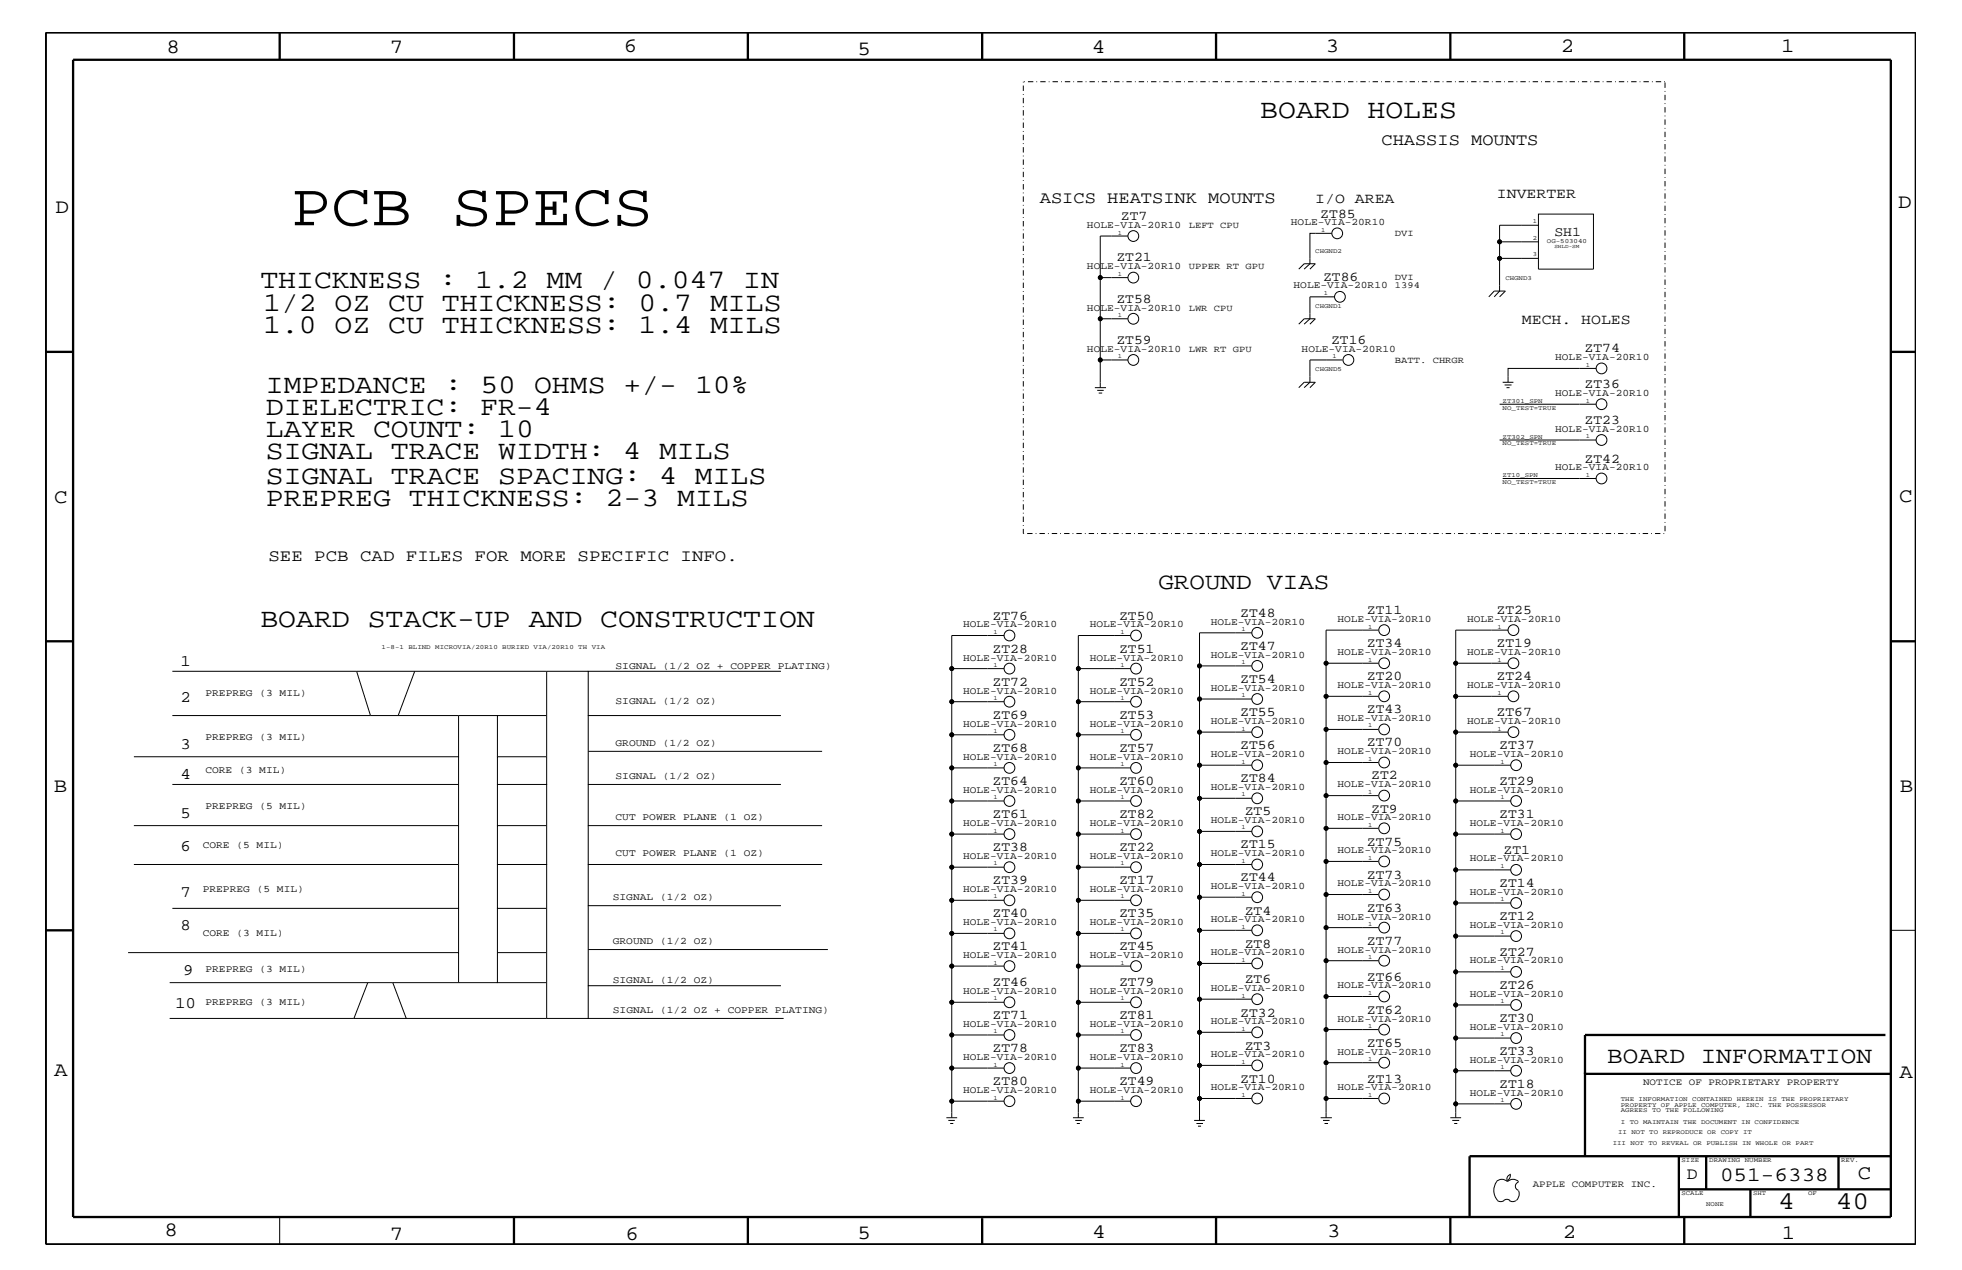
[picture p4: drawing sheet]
<svg xmlns="http://www.w3.org/2000/svg" width="432mm" height="279mm" viewBox="0 0 432 279" stroke-linecap="round" stroke-linejoin="round" font-family="sans-serif">
<g fill="none" stroke="#000" stroke-width=".22">
<path d="M248.2 51.9h-6.1v33.4M285.8 59.2l1.2-1.2h2.5l-1.2 1.2M293.1 51.3h-4.8v6.7l-1.3 1.2M330 56.8h8.6M330 53.2h8.6M338.6 47.1h12.1v12.1h-12.1zM338.6 49.6h-8.6v14.4l-1.2 1.3M242.1 61.1h6.1M242.1 79.2h6.1M242.1 70.1h6.1M285.8 71.3l1.2-1.2h2.5l-1.2 1.2M293.7 65.3h-5.4v4.8l-1.3 1.2"/>
<path d="M295.5 79.2h-7.2v4.9l-1.3 1.2M327.7 65.3l1.1-1.3h2.5l-1.3 1.3M241 85.3h2.4M241.5 85.9h1.4M241.8 86.5h.8M285.8 85.3l1.2-1.2h2.5l-1.2 1.2M330 88.9h21.3M330 96.8h21.3M330.7 84.1h2.4M331.1 84.7h1.6M331.6 85.3h.6M351.3 81.1h-19.4v3"/>
<path d="M330.7 105.3h20.6M221 139.8h-11.5v7.3h11.5M248.8 139.8h-11.5v7.3h11.5M275.5 139.2h-11.5v7.3h11.5M303.4 138.6h-11.6v7.3h11.6M331.9 138.6h-11.5v7.3h11.5M37.9 147.7h91.6M37.9 157.4h71.6M78.5 147.7l3 9.7M91.3 147.7l-3.7 9.7M100.9 157.4v9.1h-71.4M120.3 157.4h-10.8v9.1"/>
<path d="M120.3 147.7v18.8M171.9 157.4h-42.4v7.9M171.9 147.7h-42.4v9.7M209.5 154.4v7.3h11.5M209.5 147.1v7.3h11.5M237.3 154.4v7.3h11.5M237.3 147.1v7.3h11.5M264 153.8v7.3h11.5M264 146.5v7.3h11.5M291.8 153.2v7.3h11.6M291.8 145.9v7.3h11.6M320.4 153.2v7.9h11.5"/>
<path d="M320.4 145.9v7.3h11.5M37.9 172.6h63M100.9 166.5v33.3M120.3 166.5v6.1h-10.8v9M120.3 166.5h-10.8v6.1M120.3 172.6v9M129.5 165.3v7.3M129.5 165.3h51.4M171.9 172.6h-42.4v9h51.4M209.5 176.2v7.3h11.5M209.5 168.9v7.3h11.5M209.5 161.7v7.2h11.5"/>
<path d="M237.3 176.2v7.3h11.5M237.3 168.9v7.3h11.5M237.3 161.7v7.2h11.5M264 175.6v7.3h11.5M264 168.3v7.3h11.5M264 161.1v7.2h11.5M291.8 175v7.2h11.6M291.8 167.8v7.2h11.6M291.8 160.5v7.3h11.6M320.4 161.1v7.2h12.1M320.4 168.3v23.1M320.4 176.2h12.1"/>
<path d="M29.5 190.2h71.4M29.5 181.6h71.4M37.9 199.8h63v9.8M109.5 199.8v16.4h10.8M120.3 181.6v8.6h-10.8v9.6h10.8M120.3 181.6h-10.8v8.6M120.3 190.2v33.9M129.5 199.2v17.7h42.4M129.5 181.6v8.6M180.9 190.2h-51.4v9h42.4M209.5 198.1v7.2h11.5M209.5 190.8v7.3h11.5"/>
<path d="M209.5 183.5v7.3h11.5M237.3 198.1v7.2h11.5M237.3 190.8v7.3h11.5M237.3 183.5v7.3h11.5M264 197.4v7.3h11.5M264 190.2v7.2h11.5M264 182.9v7.3h11.5M291.8 196.8v7.3h11.6M291.8 189.5v7.3h11.6M291.8 182.2v7.3h11.6M320.4 198.7v7.2h12.1M320.4 191.4v7.3h12.1"/>
<path d="M320.4 183.5h12.1M320.4 191.4h12.1M28.2 209.6h72.7v6.6M37.3 216.2h72.2M80.9 216.2l-3 7.9M86.4 216.2l3 7.9M109.5 209.6h10.8M129.5 216.9v7.2h43M129.5 208.9h52.7M209.5 212.5v8h11.5M209.5 205.3v7.2h11.5M237.3 212.5v8h11.5"/>
<path d="M237.3 205.3v7.2h11.5M264 219.8v7.3h11.5M264 211.9v7.9h11.5M264 204.7v7.2h11.5M291.8 219.2v7.3h11.6M291.8 211.4v7.8h11.6M291.8 204.1v7.3h11.6M320.4 213.8v7.3h12.1M320.4 205.9v7.9h12.1M416.1 204.7h5.5M37.3 224.1h92.2M209.5 235v7.3h11.5"/>
<path d="M209.5 227.7v7.3h11.5M209.5 220.5v7.2h11.5M237.3 235v7.3h11.5M237.3 227.7v7.3h11.5M237.3 220.5v7.2h11.5M264 234.4v7.3h11.5M264 227.1v7.3h11.5M291.8 226.5v7.3h11.6M291.8 233.8v12.1M320.4 235.6v7.3h12.1M320.4 228.4v7.2h12.1M320.4 221.1v7.3h12.1"/>
<path d="M208.3 245.9h2.4M208.7 246.5h1.4M209.1 247.2h.7M209.5 242.3v3.6M236.1 245.9h2.4M236.6 246.5h1.5M237 247.2h.7M237.3 242.3v3.6M262.8 246.5h2.4M263.3 247.2h1.5M263.7 247.8h.6M264 241.7v4.8"/>
<path d="M290.7 245.9h2.4M291.2 246.5h1.4M291.5 247.2h.8M291.8 241.7h11.6M319.2 245.9h2.4M319.6 246.5h1.5M320 247.2h.7M320.4 242.9v3M329.3 260a1.69 1.69 0 0 1 2.5 0 1.72 1.72 0 0 1 2.4 0M332.4 258.3v.3a1.27 1.27 0 0 1-.7 1.1M332.4 258.4a.99 .99 0 0 0-.7 1.4M61.6 267.7v6.1"/>
<path d="M329.4 260a3.3 3.3 0 0 0 .2 4.1M329.6 264.1l.7 .3 .7-.3M330.9 264.1l.7-.3 .7 .3M332.2 264.1l.7 .3 .7-.3M334.2 260.1a.93 .93 0 0 0-.7 .9 .93 .93 0 0 0 .7 .9M334.2 262l.1 1.1-.6 1"/>
<circle cx="249.4" cy="51.9" r="1.19"/>
<circle cx="294.3" cy="51.3" r="1.19"/>
<circle cx="330" cy="56.8" r=".42"/>
<circle cx="330" cy="53.2" r=".42"/>
<circle cx="242.1" cy="79.2" r=".42"/>
<circle cx="242.1" cy="61.1" r=".42"/>
<circle cx="242.1" cy="70.1" r=".42"/>
<circle cx="249.4" cy="70.1" r="1.19"/>
<circle cx="249.4" cy="61.1" r="1.19"/>
<circle cx="249.4" cy="79.2" r="1.19"/>
<circle cx="294.9" cy="65.3" r="1.19"/>
<circle cx="296.8" cy="79.2" r="1.19"/>
<circle cx="352.5" cy="96.8" r="1.19"/>
<circle cx="352.5" cy="81.1" r="1.19"/>
<circle cx="352.5" cy="88.9" r="1.19"/>
<circle cx="352.5" cy="105.3" r="1.19"/>
<circle cx="222.2" cy="139.8" r="1.19"/>
<circle cx="250" cy="139.8" r="1.19"/>
<circle cx="276.7" cy="139.2" r="1.19"/>
<circle cx="304.6" cy="138.6" r="1.19"/>
<circle cx="333.1" cy="138.6" r="1.19"/>
<circle cx="209.5" cy="147.1" r=".42"/>
<circle cx="209.5" cy="154.4" r=".42"/>
<circle cx="222.2" cy="154.4" r="1.19"/>
<circle cx="222.2" cy="147.1" r="1.19"/>
<circle cx="237.3" cy="147.1" r=".42"/>
<circle cx="237.3" cy="154.4" r=".42"/>
<circle cx="250" cy="154.4" r="1.19"/>
<circle cx="250" cy="147.1" r="1.19"/>
<circle cx="264" cy="153.8" r=".42"/>
<circle cx="264" cy="146.5" r=".42"/>
<circle cx="276.7" cy="146.5" r="1.19"/>
<circle cx="276.7" cy="153.8" r="1.19"/>
<circle cx="291.8" cy="153.2" r=".42"/>
<circle cx="291.8" cy="145.9" r=".42"/>
<circle cx="304.6" cy="145.9" r="1.19"/>
<circle cx="304.6" cy="153.2" r="1.19"/>
<circle cx="320.4" cy="153.2" r=".42"/>
<circle cx="320.4" cy="145.9" r=".42"/>
<circle cx="333.1" cy="145.9" r="1.19"/>
<circle cx="333.1" cy="153.2" r="1.19"/>
<circle cx="209.5" cy="161.7" r=".42"/>
<circle cx="209.5" cy="168.9" r=".42"/>
<circle cx="209.5" cy="176.2" r=".42"/>
<circle cx="222.2" cy="168.9" r="1.19"/>
<circle cx="222.2" cy="176.2" r="1.19"/>
<circle cx="222.2" cy="161.7" r="1.19"/>
<circle cx="237.3" cy="176.2" r=".42"/>
<circle cx="237.3" cy="161.7" r=".42"/>
<circle cx="237.3" cy="168.9" r=".42"/>
<circle cx="250" cy="168.9" r="1.19"/>
<circle cx="250" cy="176.2" r="1.19"/>
<circle cx="250" cy="161.7" r="1.19"/>
<circle cx="264" cy="175.6" r=".42"/>
<circle cx="264" cy="161.1" r=".42"/>
<circle cx="264" cy="168.3" r=".42"/>
<circle cx="276.7" cy="168.3" r="1.19"/>
<circle cx="276.7" cy="161.1" r="1.19"/>
<circle cx="276.7" cy="175.6" r="1.19"/>
<circle cx="291.8" cy="167.8" r=".42"/>
<circle cx="291.8" cy="175" r=".42"/>
<circle cx="291.8" cy="160.5" r=".42"/>
<circle cx="304.6" cy="160.5" r="1.19"/>
<circle cx="304.6" cy="167.8" r="1.19"/>
<circle cx="304.6" cy="175" r="1.19"/>
<circle cx="320.4" cy="176.2" r=".42"/>
<circle cx="320.4" cy="161.1" r=".42"/>
<circle cx="320.4" cy="168.3" r=".42"/>
<circle cx="333.1" cy="161.1" r="1.19"/>
<circle cx="333.7" cy="168.3" r="1.19"/>
<circle cx="333.7" cy="176.2" r="1.19"/>
<circle cx="209.5" cy="198.1" r=".42"/>
<circle cx="209.5" cy="183.5" r=".42"/>
<circle cx="209.5" cy="190.8" r=".42"/>
<circle cx="222.2" cy="190.8" r="1.19"/>
<circle cx="222.2" cy="183.5" r="1.19"/>
<circle cx="222.2" cy="198.1" r="1.19"/>
<circle cx="237.3" cy="198.1" r=".42"/>
<circle cx="237.3" cy="183.5" r=".42"/>
<circle cx="237.3" cy="190.8" r=".42"/>
<circle cx="250" cy="190.8" r="1.19"/>
<circle cx="250" cy="183.5" r="1.19"/>
<circle cx="250" cy="198.1" r="1.19"/>
<circle cx="264" cy="182.9" r=".42"/>
<circle cx="264" cy="190.2" r=".42"/>
<circle cx="264" cy="197.4" r=".42"/>
<circle cx="276.7" cy="182.9" r="1.19"/>
<circle cx="276.7" cy="197.4" r="1.19"/>
<circle cx="276.7" cy="190.2" r="1.19"/>
<circle cx="291.8" cy="196.8" r=".42"/>
<circle cx="291.8" cy="182.2" r=".42"/>
<circle cx="291.8" cy="189.5" r=".42"/>
<circle cx="304.6" cy="189.5" r="1.19"/>
<circle cx="304.6" cy="182.2" r="1.19"/>
<circle cx="304.6" cy="196.8" r="1.19"/>
<circle cx="320.4" cy="198.7" r=".42"/>
<circle cx="320.4" cy="183.5" r=".42"/>
<circle cx="320.4" cy="191.4" r=".42"/>
<circle cx="333.7" cy="191.4" r="1.19"/>
<circle cx="333.7" cy="198.7" r="1.19"/>
<circle cx="333.7" cy="183.5" r="1.19"/>
<circle cx="209.5" cy="212.5" r=".42"/>
<circle cx="209.5" cy="205.3" r=".42"/>
<circle cx="222.2" cy="212.5" r="1.19"/>
<circle cx="222.2" cy="205.3" r="1.19"/>
<circle cx="237.3" cy="205.3" r=".42"/>
<circle cx="237.3" cy="212.5" r=".42"/>
<circle cx="250" cy="212.5" r="1.19"/>
<circle cx="250" cy="205.3" r="1.19"/>
<circle cx="264" cy="211.9" r=".42"/>
<circle cx="264" cy="219.8" r=".42"/>
<circle cx="264" cy="204.7" r=".42"/>
<circle cx="276.7" cy="219.8" r="1.19"/>
<circle cx="276.7" cy="211.9" r="1.19"/>
<circle cx="276.7" cy="204.7" r="1.19"/>
<circle cx="291.8" cy="219.2" r=".42"/>
<circle cx="291.8" cy="204.1" r=".42"/>
<circle cx="291.8" cy="211.4" r=".42"/>
<circle cx="304.6" cy="211.4" r="1.19"/>
<circle cx="304.6" cy="204.1" r="1.19"/>
<circle cx="304.6" cy="219.2" r="1.19"/>
<circle cx="320.4" cy="213.8" r=".42"/>
<circle cx="320.4" cy="205.9" r=".42"/>
<circle cx="333.7" cy="213.8" r="1.19"/>
<circle cx="333.7" cy="205.9" r="1.19"/>
<circle cx="209.5" cy="235" r=".42"/>
<circle cx="209.5" cy="220.5" r=".42"/>
<circle cx="209.5" cy="227.7" r=".42"/>
<circle cx="222.2" cy="235" r="1.19"/>
<circle cx="222.2" cy="220.5" r="1.19"/>
<circle cx="222.2" cy="227.7" r="1.19"/>
<circle cx="237.3" cy="220.5" r=".42"/>
<circle cx="237.3" cy="227.7" r=".42"/>
<circle cx="237.3" cy="235" r=".42"/>
<circle cx="250" cy="235" r="1.19"/>
<circle cx="250" cy="220.5" r="1.19"/>
<circle cx="250" cy="227.7" r="1.19"/>
<circle cx="264" cy="234.4" r=".42"/>
<circle cx="264" cy="227.1" r=".42"/>
<circle cx="276.7" cy="234.4" r="1.19"/>
<circle cx="276.7" cy="227.1" r="1.19"/>
<circle cx="291.8" cy="233.8" r=".42"/>
<circle cx="291.8" cy="226.5" r=".42"/>
<circle cx="304.6" cy="226.5" r="1.19"/>
<circle cx="304.6" cy="233.8" r="1.19"/>
<circle cx="320.4" cy="221.1" r=".42"/>
<circle cx="320.4" cy="235.6" r=".42"/>
<circle cx="320.4" cy="228.4" r=".42"/>
<circle cx="333.7" cy="221.1" r="1.19"/>
<circle cx="333.7" cy="235.6" r="1.19"/>
<circle cx="333.7" cy="228.4" r="1.19"/>
<circle cx="209.5" cy="242.3" r=".42"/>
<circle cx="222.2" cy="242.3" r="1.19"/>
<circle cx="237.3" cy="242.3" r=".42"/>
<circle cx="250" cy="242.3" r="1.19"/>
<circle cx="264" cy="241.7" r=".42"/>
<circle cx="276.7" cy="241.7" r="1.19"/>
<circle cx="291.8" cy="241.7" r=".42"/>
<circle cx="304.6" cy="241.7" r="1.19"/>
<circle cx="320.4" cy="242.9" r=".42"/>
<circle cx="333.7" cy="242.9" r="1.19"/>
</g>
<g fill="none" stroke="#000" stroke-width=".51">
<path d="M10.1 7.1h411.5v266.7h-411.5zM16.1 13.2h400v254.5h-400zM61.6 7.1v6.1M113.1 7.1v6.1M164.6 7.1v6.1M216.2 7.1v6.1M267.6 7.1v6.1M319.2 7.1v6.1M370.7 7.1v6.1M10.1 77.4h6M416.1 77.4h5.5M10.1 141.1h6"/>
<path d="M416.1 141.1h5.5M10.1 204.7h6M415 227.7h-66.2v8.5M416.1 236.2h-67.3v18.2M369.5 254.4v13.3M375.5 254.4v7.2M404.6 254.4v7.2M416.1 254.4h-92.7v13.3M113.1 267.7v6.1M164.6 267.7v6.1M216.2 268v5.8M267.6 267.7v6.1"/>
<path d="M319.2 267.7v6.1M369.5 261.6h46.6M370.7 267.7v6.1M385.2 261.6v6.1"/>
</g>
<path d="M225.2 18v99.4M366.4 18h-141.2M225.2 117.4h141.2v-99.4" fill="none" stroke="#000" stroke-width=".22" stroke-dasharray=".2 .7 1.2 .7" stroke-linecap="butt"/>
<g fill="#000">
<circle cx="330" cy="56.8" r=".42"/>
<circle cx="330" cy="53.2" r=".42"/>
<circle cx="242.1" cy="79.2" r=".42"/>
<circle cx="242.1" cy="61.1" r=".42"/>
<circle cx="242.1" cy="70.1" r=".42"/>
<circle cx="209.5" cy="147.1" r=".42"/>
<circle cx="209.5" cy="154.4" r=".42"/>
<circle cx="237.3" cy="147.1" r=".42"/>
<circle cx="237.3" cy="154.4" r=".42"/>
<circle cx="264" cy="153.8" r=".42"/>
<circle cx="264" cy="146.5" r=".42"/>
<circle cx="291.8" cy="153.2" r=".42"/>
<circle cx="291.8" cy="145.9" r=".42"/>
<circle cx="320.4" cy="153.2" r=".42"/>
<circle cx="320.4" cy="145.9" r=".42"/>
<circle cx="209.5" cy="161.7" r=".42"/>
<circle cx="209.5" cy="168.9" r=".42"/>
<circle cx="209.5" cy="176.2" r=".42"/>
<circle cx="237.3" cy="176.2" r=".42"/>
<circle cx="237.3" cy="161.7" r=".42"/>
<circle cx="237.3" cy="168.9" r=".42"/>
<circle cx="264" cy="175.6" r=".42"/>
<circle cx="264" cy="161.1" r=".42"/>
<circle cx="264" cy="168.3" r=".42"/>
<circle cx="291.8" cy="167.8" r=".42"/>
<circle cx="291.8" cy="175" r=".42"/>
<circle cx="291.8" cy="160.5" r=".42"/>
<circle cx="320.4" cy="176.2" r=".42"/>
<circle cx="320.4" cy="161.1" r=".42"/>
<circle cx="320.4" cy="168.3" r=".42"/>
<circle cx="209.5" cy="198.1" r=".42"/>
<circle cx="209.5" cy="183.5" r=".42"/>
<circle cx="209.5" cy="190.8" r=".42"/>
<circle cx="237.3" cy="198.1" r=".42"/>
<circle cx="237.3" cy="183.5" r=".42"/>
<circle cx="237.3" cy="190.8" r=".42"/>
<circle cx="264" cy="182.9" r=".42"/>
<circle cx="264" cy="190.2" r=".42"/>
<circle cx="264" cy="197.4" r=".42"/>
<circle cx="291.8" cy="196.8" r=".42"/>
<circle cx="291.8" cy="182.2" r=".42"/>
<circle cx="291.8" cy="189.5" r=".42"/>
<circle cx="320.4" cy="198.7" r=".42"/>
<circle cx="320.4" cy="183.5" r=".42"/>
<circle cx="320.4" cy="191.4" r=".42"/>
<circle cx="209.5" cy="212.5" r=".42"/>
<circle cx="209.5" cy="205.3" r=".42"/>
<circle cx="237.3" cy="205.3" r=".42"/>
<circle cx="237.3" cy="212.5" r=".42"/>
<circle cx="264" cy="211.9" r=".42"/>
<circle cx="264" cy="219.8" r=".42"/>
<circle cx="264" cy="204.7" r=".42"/>
<circle cx="291.8" cy="219.2" r=".42"/>
<circle cx="291.8" cy="204.1" r=".42"/>
<circle cx="291.8" cy="211.4" r=".42"/>
<circle cx="320.4" cy="213.8" r=".42"/>
<circle cx="320.4" cy="205.9" r=".42"/>
<circle cx="209.5" cy="235" r=".42"/>
<circle cx="209.5" cy="220.5" r=".42"/>
<circle cx="209.5" cy="227.7" r=".42"/>
<circle cx="237.3" cy="220.5" r=".42"/>
<circle cx="237.3" cy="227.7" r=".42"/>
<circle cx="237.3" cy="235" r=".42"/>
<circle cx="264" cy="234.4" r=".42"/>
<circle cx="264" cy="227.1" r=".42"/>
<circle cx="291.8" cy="233.8" r=".42"/>
<circle cx="291.8" cy="226.5" r=".42"/>
<circle cx="320.4" cy="221.1" r=".42"/>
<circle cx="320.4" cy="235.6" r=".42"/>
<circle cx="320.4" cy="228.4" r=".42"/>
<circle cx="209.5" cy="242.3" r=".42"/>
<circle cx="237.3" cy="242.3" r=".42"/>
<circle cx="264" cy="241.7" r=".42"/>
<circle cx="291.8" cy="241.7" r=".42"/>
<circle cx="320.4" cy="242.9" r=".42"/>
</g>
<text font-size="13.4" x="64" y="49.6">PCB SPECS</text>
<g font-size="5.9">
<text x="277.4" y="25.9">BOARD HOLES</text>
<text x="57.3" y="63.4">THICKNESS : 1.2 MM / 0.047 IN</text>
<text x="57.9" y="68.4">1/2 OZ CU THICKNESS: 0.7 MILS</text>
<text x="57.9" y="73.2">1.0 OZ CU THICKNESS: 1.4 MILS</text>
<text x="58.5" y="86.5">IMPEDANCE : 50 OHMS +/- 10%</text>
<text x="58.5" y="91.4">DIELECTRIC: FR-4</text>
<text x="58.5" y="96.2">LAYER COUNT: 10</text>
<text x="58.5" y="101">SIGNAL TRACE WIDTH: 4 MILS</text>
<text x="58.5" y="106.5">SIGNAL TRACE SPACING: 4 MILS</text>
<text x="58.5" y="111.4">PREPREG THICKNESS: 2-3 MILS</text>
<text x="57.3" y="138">BOARD STACK-UP AND CONSTRUCTION</text>
</g>
<g font-size="5.6">
<text x="391.3" y="265.9">4</text>
<text x="404" y="265.9">40</text>
</g>
<g font-size="5.2">
<text x="254.9" y="129.6">GROUND VIAS</text>
<text x="353.7" y="233.8">BOARD INFORMATION</text>
</g>
<g font-size="4.5">
<text x="36.7" y="11.7">8</text>
<text x="85.8" y="11.7">7</text>
<text x="137.3" y="11.5">6</text>
<text x="240.3" y="11.7">4</text>
<text x="291.8" y="11.5">3</text>
<text x="343.5" y="11.5">2</text>
<text x="392" y="11.5">1</text>
<text x="188.7" y="12.1">5</text>
<text x="12.2" y="46.8">D</text>
<text x="417.7" y="45.7">D</text>
<text x="11.9" y="110.6">C</text>
<text x="418" y="110.3">C</text>
<text x="11.9" y="174.3">B</text>
<text x="418.1" y="174.2">B</text>
<text x="11.9" y="236.7">A</text>
<text x="418.1" y="237.1">A</text>
<text x="378.5" y="259.9">051-6338</text>
<text x="408.9" y="259.3">C</text>
<text x="36.2" y="271.9">8</text>
<text x="85.8" y="272.7">7</text>
<text x="137.7" y="272.7">6</text>
<text x="188.7" y="272.5">5</text>
<text x="240.4" y="272.3">4</text>
<text x="292.1" y="272.2">3</text>
<text x="343.9" y="272.3">2</text>
<text x="392.2" y="272.6">1</text>
</g>
<g font-size="3.7">
<text x="304" y="31.9">CHASSIS MOUNTS</text>
<text x="228.9" y="44.6">ASICS HEATSINK MOUNTS</text>
<text x="59.1" y="123.5">SEE PCB CAD FILES FOR MORE SPECIFIC INFO.</text>
<text x="371.3" y="259.3">D</text>
</g>
<g font-size="3.6">
<text x="39.7" y="146.5">1</text>
<text x="39.7" y="154.4">2</text>
<text x="39.7" y="164.7">3</text>
<text x="39.7" y="171.4">4</text>
<text x="39.7" y="179.9">5</text>
<text x="39.7" y="187.1">6</text>
<text x="39.7" y="197.4">7</text>
<text x="39.7" y="204.7">8</text>
<text x="40.3" y="214.4">9</text>
<text x="38.5" y="221.7">10</text>
</g>
<g font-size="3.2">
<text x="289.5" y="44.6">I/O AREA</text>
<text x="329.4" y="43.5">INVERTER</text>
<text x="334.9" y="71.3">MECH. HOLES</text>
</g>
<g font-size="3">
<text x="290.6" y="47.9">ZT85</text>
<text x="246.7" y="48.5">ZT7</text>
<text x="342.1" y="51.9">SH1</text>
<text x="245.7" y="57.5">ZT21</text>
<text x="291.2" y="61.8">ZT86</text>
<text x="245.7" y="66.7">ZT58</text>
<text x="245.7" y="75.7">ZT59</text>
<text x="292.9" y="75.7">ZT16</text>
<text x="348.7" y="77.5">ZT74</text>
<text x="348.7" y="85.4">ZT36</text>
<text x="348.7" y="93.3">ZT23</text>
<text x="348.7" y="101.8">ZT42</text>
<text x="218.4" y="136.3">ZT76</text>
<text x="246.3" y="136.3">ZT50</text>
<text x="273" y="135.7">ZT48</text>
<text x="300.8" y="135.2">ZT11</text>
<text x="329.4" y="135.2">ZT25</text>
<text x="218.4" y="143.6">ZT28</text>
<text x="246.3" y="143.6">ZT51</text>
<text x="273" y="143">ZT47</text>
<text x="300.8" y="142.4">ZT34</text>
<text x="329.4" y="142.4">ZT19</text>
<text x="300.8" y="149.6">ZT20</text>
<text x="329.4" y="149.6">ZT24</text>
<text x="218.4" y="150.9">ZT72</text>
<text x="246.3" y="150.9">ZT52</text>
<text x="273" y="150.2">ZT54</text>
<text x="218.4" y="158.2">ZT69</text>
<text x="246.3" y="158.2">ZT53</text>
<text x="273" y="157.5">ZT55</text>
<text x="300.8" y="156.9">ZT43</text>
<text x="329.4" y="157.5">ZT67</text>
<text x="218.4" y="165.4">ZT68</text>
<text x="246.3" y="165.4">ZT57</text>
<text x="273" y="164.8">ZT56</text>
<text x="300.8" y="164.2">ZT70</text>
<text x="329.9" y="164.8">ZT37</text>
<text x="218.4" y="172.7">ZT64</text>
<text x="246.3" y="172.7">ZT60</text>
<text x="273" y="172.1">ZT84</text>
<text x="301.8" y="171.5">ZT2</text>
<text x="329.9" y="172.7">ZT29</text>
<text x="218.4" y="179.9">ZT61</text>
<text x="246.3" y="179.9">ZT82</text>
<text x="273.9" y="179.4">ZT5</text>
<text x="301.8" y="178.8">ZT9</text>
<text x="329.9" y="179.9">ZT31</text>
<text x="218.4" y="187.2">ZT38</text>
<text x="246.3" y="187.2">ZT22</text>
<text x="273" y="186.6">ZT15</text>
<text x="300.8" y="186">ZT75</text>
<text x="330.9" y="187.8">ZT1</text>
<text x="218.4" y="194.5">ZT39</text>
<text x="246.3" y="194.5">ZT17</text>
<text x="273" y="193.9">ZT44</text>
<text x="300.8" y="193.3">ZT73</text>
<text x="329.9" y="195.1">ZT14</text>
<text x="218.4" y="201.8">ZT40</text>
<text x="246.3" y="201.8">ZT35</text>
<text x="273.9" y="201.2">ZT4</text>
<text x="300.8" y="200.6">ZT63</text>
<text x="329.9" y="202.4">ZT12</text>
<text x="218.4" y="209.1">ZT41</text>
<text x="246.3" y="209.1">ZT45</text>
<text x="273.9" y="208.5">ZT8</text>
<text x="300.8" y="207.9">ZT77</text>
<text x="300.8" y="215.8">ZT66</text>
<text x="329.9" y="210.3">ZT27</text>
<text x="218.4" y="216.9">ZT46</text>
<text x="246.3" y="216.9">ZT79</text>
<text x="273.9" y="216.4">ZT6</text>
<text x="329.9" y="217.5">ZT26</text>
<text x="218.4" y="224.2">ZT71</text>
<text x="246.3" y="224.2">ZT81</text>
<text x="273" y="223.6">ZT32</text>
<text x="300.8" y="223">ZT62</text>
<text x="329.9" y="224.8">ZT30</text>
<text x="218.4" y="231.5">ZT78</text>
<text x="246.3" y="231.5">ZT83</text>
<text x="273.9" y="230.9">ZT3</text>
<text x="300.8" y="230.2">ZT65</text>
<text x="329.9" y="232.1">ZT33</text>
<text x="218.4" y="238.8">ZT80</text>
<text x="246.3" y="238.8">ZT49</text>
<text x="273" y="238.2">ZT10</text>
<text x="300.8" y="238.2">ZT13</text>
<text x="329.9" y="239.4">ZT18</text>
</g>
<g font-size="2.2">
<text x="239.2" y="50.2">HOLE-VIA-20R10</text>
<text x="284.1" y="49.6">HOLE-VIA-20R10</text>
<text x="239.2" y="59.2">HOLE-VIA-20R10</text>
<text x="284.7" y="63.4">HOLE-VIA-20R10</text>
<text x="239.2" y="68.4">HOLE-VIA-20R10</text>
<text x="239.2" y="77.4">HOLE-VIA-20R10</text>
<text x="286.5" y="77.4">HOLE-VIA-20R10</text>
<text x="342.3" y="79.2">HOLE-VIA-20R10</text>
<text x="342.3" y="87.2">HOLE-VIA-20R10</text>
<text x="342.3" y="95">HOLE-VIA-20R10</text>
<text x="342.3" y="103.5">HOLE-VIA-20R10</text>
<text x="266.5" y="137.4">HOLE-VIA-20R10</text>
<text x="294.3" y="136.8">HOLE-VIA-20R10</text>
<text x="322.9" y="136.8">HOLE-VIA-20R10</text>
<text x="212" y="138">HOLE-VIA-20R10</text>
<text x="239.8" y="138">HOLE-VIA-20R10</text>
<text x="135.5" y="147.1">SIGNAL (1/2 OZ + COPPER PLATING)</text>
<text x="212" y="145.3">HOLE-VIA-20R10</text>
<text x="239.8" y="145.3">HOLE-VIA-20R10</text>
<text x="266.5" y="144.7">HOLE-VIA-20R10</text>
<text x="294.3" y="144">HOLE-VIA-20R10</text>
<text x="322.9" y="144">HOLE-VIA-20R10</text>
<text x="45.2" y="153.2">PREPREG (3 MIL)</text>
<text x="135.5" y="155">SIGNAL (1/2 OZ)</text>
<text x="212" y="152.6">HOLE-VIA-20R10</text>
<text x="239.8" y="152.6">HOLE-VIA-20R10</text>
<text x="266.5" y="152">HOLE-VIA-20R10</text>
<text x="294.3" y="151.3">HOLE-VIA-20R10</text>
<text x="322.9" y="151.3">HOLE-VIA-20R10</text>
<text x="212" y="159.9">HOLE-VIA-20R10</text>
<text x="239.8" y="159.9">HOLE-VIA-20R10</text>
<text x="266.5" y="159.2">HOLE-VIA-20R10</text>
<text x="294.3" y="158.6">HOLE-VIA-20R10</text>
<text x="322.9" y="159.2">HOLE-VIA-20R10</text>
<text x="45.2" y="162.8">PREPREG (3 MIL)</text>
<text x="135.5" y="164.1">GROUND (1/2 OZ)</text>
<text x="212" y="167.2">HOLE-VIA-20R10</text>
<text x="239.8" y="167.2">HOLE-VIA-20R10</text>
<text x="266.5" y="166.5">HOLE-VIA-20R10</text>
<text x="294.3" y="165.9">HOLE-VIA-20R10</text>
<text x="323.5" y="166.5">HOLE-VIA-20R10</text>
<text x="45.2" y="170.1">CORE (3 MIL)</text>
<text x="135.5" y="171.4">SIGNAL (1/2 OZ)</text>
<text x="266.5" y="173.8">HOLE-VIA-20R10</text>
<text x="294.3" y="173.2">HOLE-VIA-20R10</text>
<text x="45.2" y="178">PREPREG (5 MIL)</text>
<text x="212" y="174.4">HOLE-VIA-20R10</text>
<text x="239.8" y="174.4">HOLE-VIA-20R10</text>
<text x="323.5" y="174.4">HOLE-VIA-20R10</text>
<text x="135.5" y="180.5">CUT POWER PLANE (1 OZ)</text>
<text x="212" y="181.6">HOLE-VIA-20R10</text>
<text x="239.8" y="181.6">HOLE-VIA-20R10</text>
<text x="266.5" y="181">HOLE-VIA-20R10</text>
<text x="294.3" y="180.5">HOLE-VIA-20R10</text>
<text x="323.5" y="181.6">HOLE-VIA-20R10</text>
<text x="44.6" y="186.5">CORE (5 MIL)</text>
<text x="135.5" y="188.3">CUT POWER PLANE (1 OZ)</text>
<text x="212" y="188.9">HOLE-VIA-20R10</text>
<text x="239.8" y="188.9">HOLE-VIA-20R10</text>
<text x="266.5" y="188.3">HOLE-VIA-20R10</text>
<text x="294.3" y="187.7">HOLE-VIA-20R10</text>
<text x="323.5" y="189.5">HOLE-VIA-20R10</text>
<text x="44.6" y="196.2">PREPREG (5 MIL)</text>
<text x="212" y="196.2">HOLE-VIA-20R10</text>
<text x="239.8" y="196.2">HOLE-VIA-20R10</text>
<text x="266.5" y="195.6">HOLE-VIA-20R10</text>
<text x="294.3" y="195">HOLE-VIA-20R10</text>
<text x="323.5" y="196.8">HOLE-VIA-20R10</text>
<text x="134.9" y="198.1">SIGNAL (1/2 OZ)</text>
<text x="212" y="203.5">HOLE-VIA-20R10</text>
<text x="239.8" y="203.5">HOLE-VIA-20R10</text>
<text x="266.5" y="202.9">HOLE-VIA-20R10</text>
<text x="294.3" y="202.3">HOLE-VIA-20R10</text>
<text x="44.6" y="205.9">CORE (3 MIL)</text>
<text x="134.9" y="207.7">GROUND (1/2 OZ)</text>
<text x="294.3" y="209.6">HOLE-VIA-20R10</text>
<text x="323.5" y="204.1">HOLE-VIA-20R10</text>
<text x="45.2" y="213.8">PREPREG (3 MIL)</text>
<text x="212" y="210.8">HOLE-VIA-20R10</text>
<text x="239.8" y="210.8">HOLE-VIA-20R10</text>
<text x="266.5" y="210.2">HOLE-VIA-20R10</text>
<text x="323.5" y="211.9">HOLE-VIA-20R10</text>
<text x="45.2" y="221.1">PREPREG (3 MIL)</text>
<text x="134.9" y="216.2">SIGNAL (1/2 OZ)</text>
<text x="212" y="218.6">HOLE-VIA-20R10</text>
<text x="239.8" y="218.6">HOLE-VIA-20R10</text>
<text x="266.5" y="218">HOLE-VIA-20R10</text>
<text x="294.3" y="217.5">HOLE-VIA-20R10</text>
<text x="323.5" y="219.2">HOLE-VIA-20R10</text>
<text x="134.9" y="222.9">SIGNAL (1/2 OZ + COPPER PLATING)</text>
<text x="212" y="225.9">HOLE-VIA-20R10</text>
<text x="239.8" y="225.9">HOLE-VIA-20R10</text>
<text x="266.5" y="225.3">HOLE-VIA-20R10</text>
<text x="294.3" y="224.7">HOLE-VIA-20R10</text>
<text x="323.5" y="226.5">HOLE-VIA-20R10</text>
<text x="212" y="233.2">HOLE-VIA-20R10</text>
<text x="239.8" y="233.2">HOLE-VIA-20R10</text>
<text x="266.5" y="232.6">HOLE-VIA-20R10</text>
<text x="294.3" y="232">HOLE-VIA-20R10</text>
<text x="323.5" y="233.8">HOLE-VIA-20R10</text>
<text x="266.5" y="239.9">HOLE-VIA-20R10</text>
<text x="294.3" y="239.9">HOLE-VIA-20R10</text>
<text x="212" y="240.5">HOLE-VIA-20R10</text>
<text x="239.8" y="240.5">HOLE-VIA-20R10</text>
<text x="323.5" y="241.1">HOLE-VIA-20R10</text>
</g>
<g font-size="2.1">
<text x="361.6" y="238.6">NOTICE OF PROPRIETARY PROPERTY</text>
<text x="337.3" y="261.1">APPLE COMPUTER INC.</text>
</g>
<g font-size="2">
<text x="261.6" y="50.2">LEFT CPU</text>
<text x="307" y="51.9">DVI</text>
<text x="261.6" y="59.2">UPPER RT GPU</text>
<text x="307" y="63.4">1394</text>
<text x="307" y="61.7">DVI</text>
<text x="261.6" y="68.4">LWR CPU</text>
<text x="261.6" y="77.4">LWR RT GPU</text>
<text x="307" y="79.9">BATT. CHRGR</text>
</g>
<g font-size="1.4">
<text x="246" y="51.6">1</text>
<text x="290.8" y="51">1</text>
<text x="337.3" y="52.7">2</text>
<text x="337.3" y="49.1">1</text>
<text x="340.4" y="53.4">OG-503040</text>
<text x="289.5" y="55.6">CHGND2</text>
<text x="337.3" y="56.3">3</text>
<text x="246" y="60.6">1</text>
<text x="291.4" y="64.9">1</text>
<text x="331.3" y="61.7">CHGND3</text>
<text x="246" y="69.8">1</text>
<text x="289.5" y="67.7">CHGND1</text>
<text x="246" y="78.9">1</text>
<text x="289.5" y="81.6">CHGND5</text>
<text x="293.2" y="78.9">1</text>
<text x="349" y="80.7">1</text>
<text x="330.7" y="88.7">ZT301_SPN</text>
<text x="349" y="88.6">1</text>
<text x="330.7" y="90.1">NO_TEST=TRUE</text>
<text x="330.7" y="96.5">ZT302_SPN</text>
<text x="330.7" y="98">NO_TEST=TRUE</text>
<text x="349" y="96.5">1</text>
<text x="330.7" y="105">ZT10_SPN</text>
<text x="330.7" y="106.5">NO_TEST=TRUE</text>
<text x="349" y="104.9">1</text>
<text x="84" y="142.9">1-8-1 BLIND MICROVIA/20R10 BURIED VIA/20R10 TH VIA</text>
<text x="218.7" y="139.5">1</text>
<text x="246.6" y="139.5">1</text>
<text x="273.3" y="138.9">1</text>
<text x="301.1" y="138.3">1</text>
<text x="329.6" y="138.3">1</text>
<text x="218.7" y="146.8">1</text>
<text x="246.6" y="146.8">1</text>
<text x="273.3" y="146.2">1</text>
<text x="301.1" y="145.6">1</text>
<text x="329.6" y="145.6">1</text>
<text x="218.7" y="154">1</text>
<text x="246.6" y="154">1</text>
<text x="273.3" y="153.4">1</text>
<text x="301.1" y="152.9">1</text>
<text x="329.6" y="152.9">1</text>
<text x="218.7" y="161.3">1</text>
<text x="246.6" y="161.3">1</text>
<text x="273.3" y="160.7">1</text>
<text x="301.1" y="160">1</text>
<text x="329.6" y="160.7">1</text>
<text x="301.1" y="167.3">1</text>
<text x="218.7" y="168.6">1</text>
<text x="246.6" y="168.6">1</text>
<text x="273.3" y="168">1</text>
<text x="330.2" y="168">1</text>
<text x="218.7" y="175.9">1</text>
<text x="246.6" y="175.9">1</text>
<text x="273.3" y="175.2">1</text>
<text x="301.1" y="174.6">1</text>
<text x="330.2" y="175.9">1</text>
<text x="218.7" y="183.2">1</text>
<text x="246.6" y="183.2">1</text>
<text x="273.3" y="182.5">1</text>
<text x="301.1" y="181.9">1</text>
<text x="330.2" y="183.2">1</text>
<text x="218.7" y="190.4">1</text>
<text x="246.6" y="190.4">1</text>
<text x="273.3" y="189.8">1</text>
<text x="301.1" y="189.2">1</text>
<text x="330.2" y="191">1</text>
<text x="218.7" y="197.6">1</text>
<text x="246.6" y="197.6">1</text>
<text x="273.3" y="197">1</text>
<text x="301.1" y="196.5">1</text>
<text x="301.1" y="203.7">1</text>
<text x="330.2" y="198.2">1</text>
<text x="218.7" y="204.9">1</text>
<text x="246.6" y="204.9">1</text>
<text x="273.3" y="204.3">1</text>
<text x="330.2" y="205.5">1</text>
<text x="218.7" y="212.2">1</text>
<text x="246.6" y="212.2">1</text>
<text x="273.3" y="211.6">1</text>
<text x="301.1" y="211">1</text>
<text x="330.2" y="213.4">1</text>
<text x="218.7" y="220.1">1</text>
<text x="246.6" y="220.1">1</text>
<text x="273.3" y="219.5">1</text>
<text x="301.1" y="218.9">1</text>
<text x="330.2" y="220.7">1</text>
<text x="218.7" y="227.4">1</text>
<text x="246.6" y="227.4">1</text>
<text x="273.3" y="226.8">1</text>
<text x="301.1" y="226.2">1</text>
<text x="330.2" y="228">1</text>
<text x="301.1" y="233.5">1</text>
<text x="218.7" y="234.6">1</text>
<text x="246.6" y="234.6">1</text>
<text x="273.3" y="234">1</text>
<text x="330.2" y="235.2">1</text>
<text x="218.7" y="241.9">1</text>
<text x="246.6" y="241.9">1</text>
<text x="273.3" y="241.3">1</text>
<text x="301.1" y="241.3">1</text>
<text x="330.2" y="242.5">1</text>
<text x="356.7" y="244.7">AGREES TO THE FOLLOWING</text>
<text x="356.7" y="243.5">PROPERTY OF APPLE COMPUTER, INC. THE POSSESSOR</text>
<text x="356.7" y="242.3">THE INFORMATION CONTAINED HEREIN IS THE PROPRIETARY</text>
<text x="354.9" y="252">III NOT TO REVEAL OR PUBLISH IN WHOLE OR PART</text>
<text x="356.1" y="249.5">II NOT TO REPRODUCE OR COPY IT</text>
<text x="356.7" y="247.2">I TO MAINTAIN THE DOCUMENT IN CONFIDENCE</text>
<text x="370.1" y="255.6">SIZE</text>
<text x="376.2" y="255.6">DRAWING NUMBER</text>
<text x="405.2" y="255.6">REV.</text>
<text x="370.1" y="262.9">SCALE</text>
<text x="385.8" y="262.9">SHT</text>
<text x="397.9" y="262.9">OF</text>
<text x="375.5" y="265.3">NONE</text>
</g>
<text font-size="1.2" x="342.1" y="54.6">SHLD-SM</text>
</svg>
